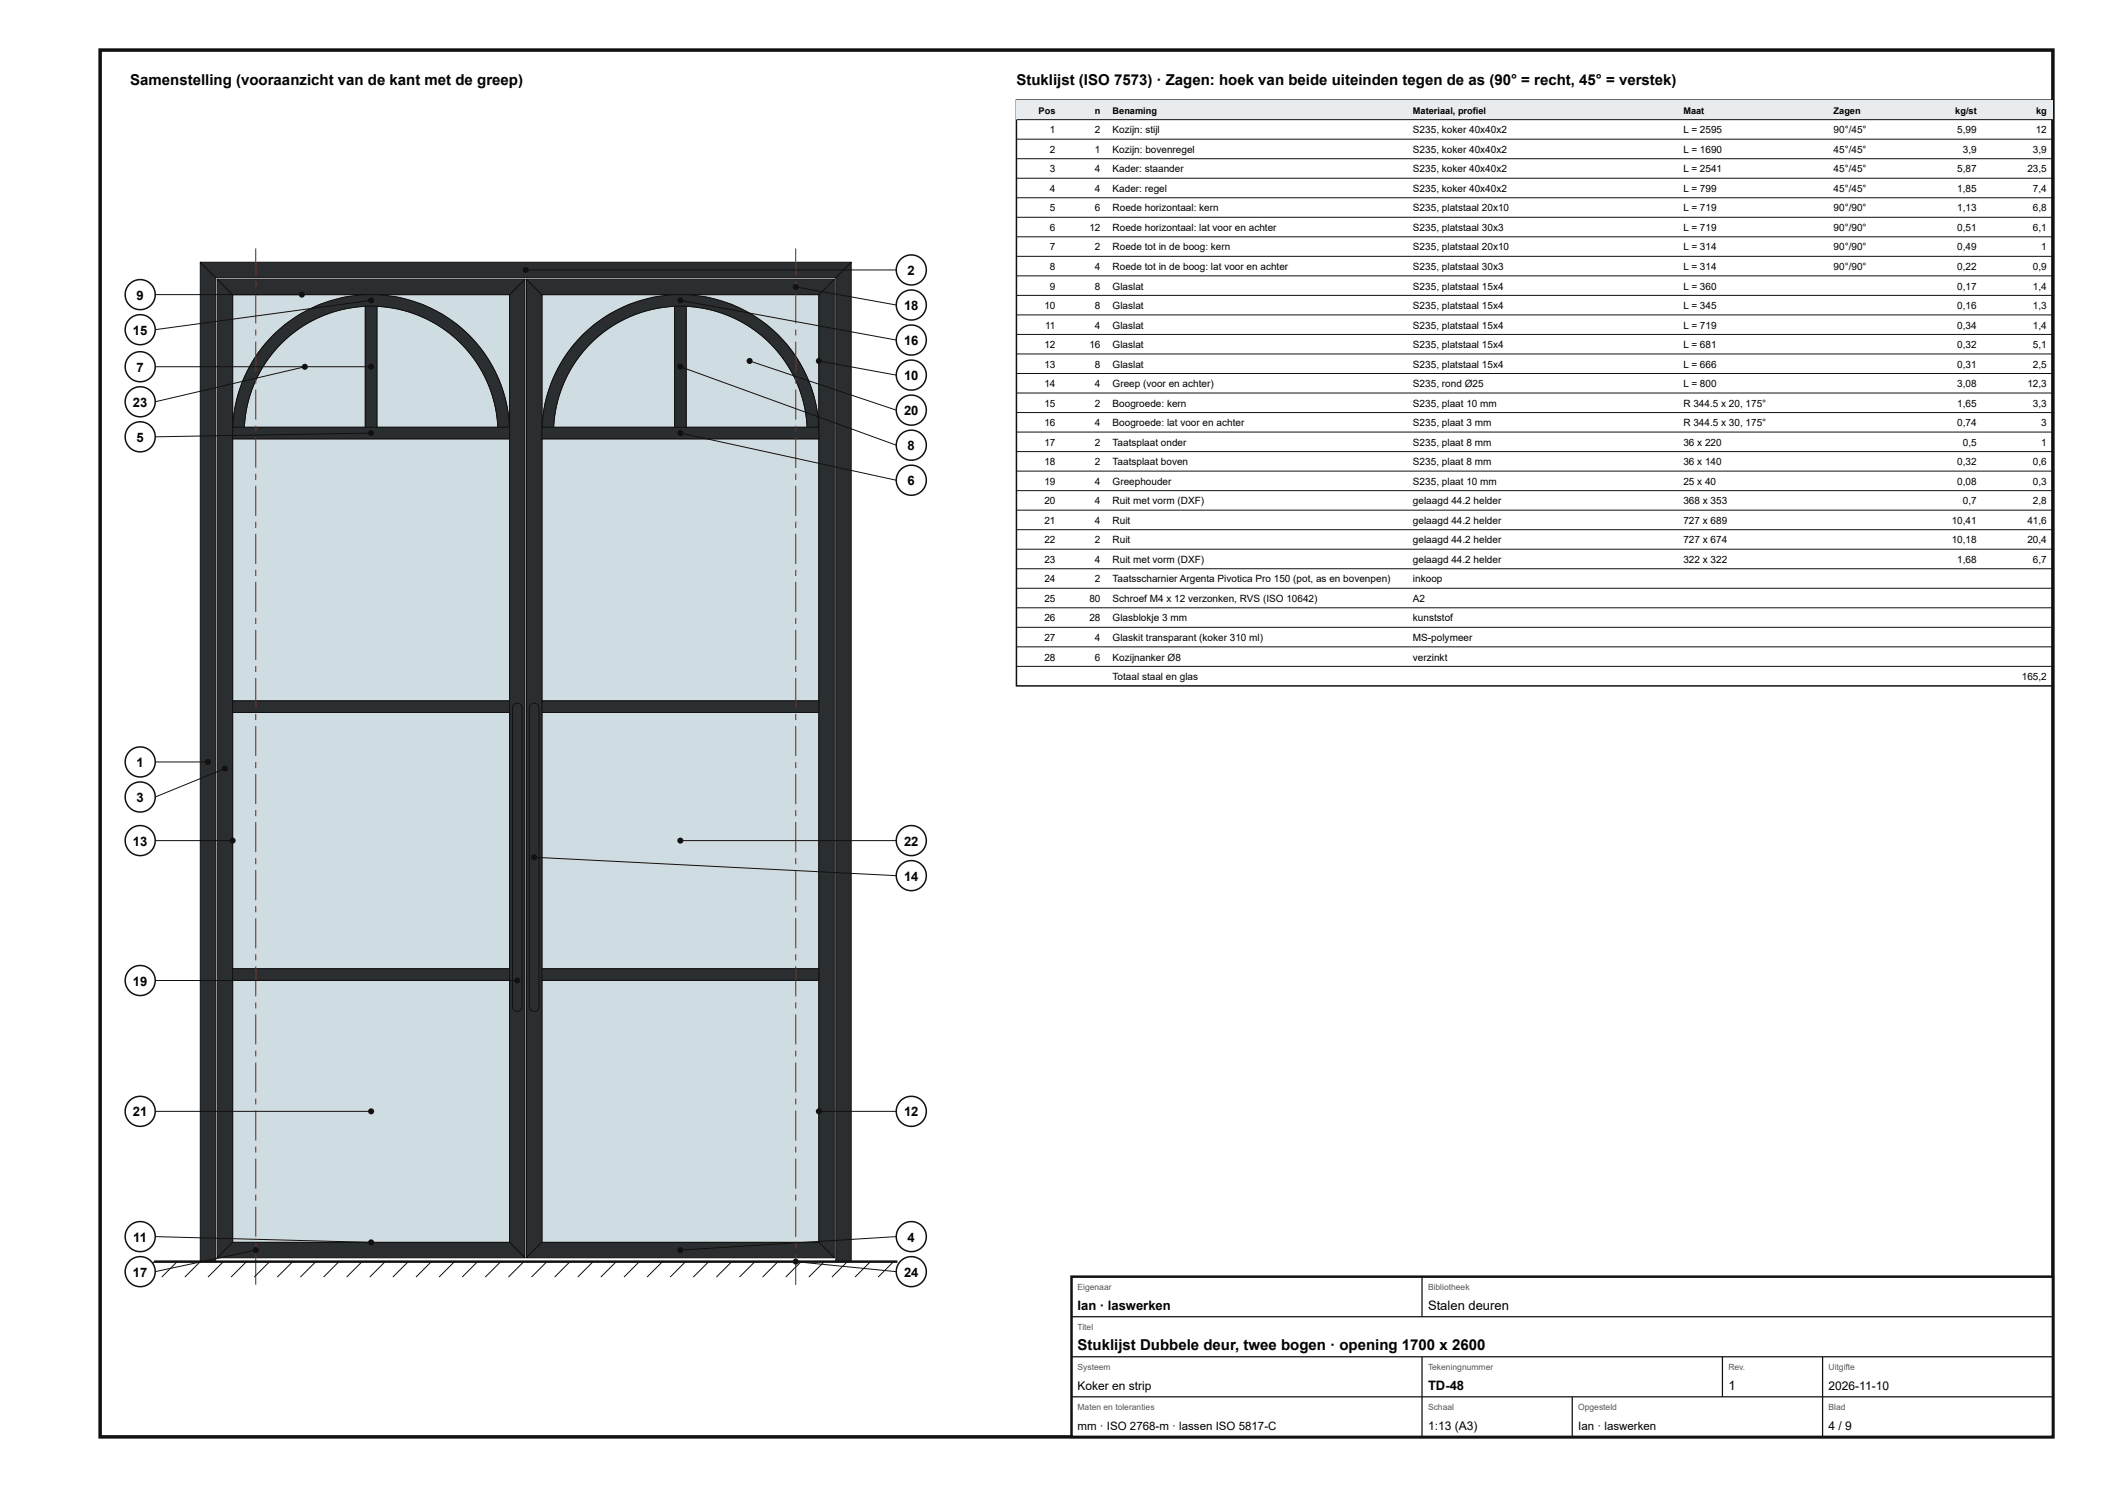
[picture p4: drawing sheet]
<svg xmlns="http://www.w3.org/2000/svg" width="420mm" height="297mm" viewBox="0 0 420 297" stroke-linecap="round" stroke-linejoin="round" font-family="sans-serif">
<path d="M20 10h390v277h-390z" fill="none" stroke="#111" stroke-width=".7" stroke-linecap="butt"/>
<path d="M46.5 58.9h27.6a27.7 27.7 0 0 0-26.4 19.3l-.8 3.4-.4 3.7z" fill="#cfdde3"/>
<path d="M46.5 58.9h27.6a27.7 27.7 0 0 0-26.4 19.3l-.8 3.4-.4 3.7z" fill="none" stroke="#111" stroke-width=".2"/>
<path d="M74.1 58.9h27.7v26.4l-.5-3.7a27.4 27.4 0 0 0-3-8.5 27.6 27.6 0 0 0-24.2-14.2z" fill="#cfdde3"/>
<path d="M74.1 58.9h27.7v26.4l-.5-3.7a27.4 27.4 0 0 0-3-8.5 27.6 27.6 0 0 0-24.2-14.2z" fill="none" stroke="#111" stroke-width=".2"/>
<path d="M46.5 195.8h55.3v52.3h-55.3z" fill="#cfdde3"/>
<path d="M46.5 195.8h55.3v52.3h-55.3z" fill="none" stroke="#111" stroke-width=".2"/>
<path d="M46.5 142.3h55.3v51.2h-55.3z" fill="#cfdde3"/>
<path d="M46.5 142.3h55.3v51.2h-55.3z" fill="none" stroke="#111" stroke-width=".2"/>
<path d="M46.5 87.6h55.3v52.4h-55.3z" fill="#cfdde3"/>
<path d="M46.5 87.6h55.3v52.4h-55.3z" fill="none" stroke="#111" stroke-width=".2"/>
<path d="M56.2 68.6a25.4 25.4 0 0 1 16.8-7.4v24.1h-24.2a25.3 25.3 0 0 1 7.4-16.7z" fill="#cfdde3"/>
<path d="M56.2 68.6a25.4 25.4 0 0 1 16.8-7.4v24.1h-24.2a25.3 25.3 0 0 1 7.4-16.7z" fill="none" stroke="#111" stroke-width=".2"/>
<path d="M75.3 61.2a25.3 25.3 0 0 1 24.1 24.1h-24.1z" fill="#cfdde3"/>
<path d="M75.3 61.2a25.3 25.3 0 0 1 24.1 24.1h-24.1z" fill="none" stroke="#111" stroke-width=".2"/>
<path d="M108.2 58.9h27.7a27.7 27.7 0 0 0-26.4 19.3l-.8 3.3-.5 3.8z" fill="#cfdde3"/>
<path d="M108.2 58.9h27.7a27.7 27.7 0 0 0-26.4 19.3l-.8 3.3-.5 3.8z" fill="none" stroke="#111" stroke-width=".2"/>
<path d="M135.9 58.9h27.6v26.4l-.4-3.7a27.4 27.4 0 0 0-3.1-8.5 27.6 27.6 0 0 0-24.1-14.2z" fill="#cfdde3"/>
<path d="M135.9 58.9h27.6v26.4l-.4-3.7a27.4 27.4 0 0 0-3.1-8.5 27.6 27.6 0 0 0-24.1-14.2z" fill="none" stroke="#111" stroke-width=".2"/>
<path d="M108.2 195.8h55.3v52.3h-55.3z" fill="#cfdde3"/>
<path d="M108.2 195.8h55.3v52.3h-55.3z" fill="none" stroke="#111" stroke-width=".2"/>
<path d="M108.2 142.3h55.3v51.2h-55.3z" fill="#cfdde3"/>
<path d="M108.2 142.3h55.3v51.2h-55.3z" fill="none" stroke="#111" stroke-width=".2"/>
<path d="M108.2 87.6h55.3v52.4h-55.3z" fill="#cfdde3"/>
<path d="M108.2 87.6h55.3v52.4h-55.3z" fill="none" stroke="#111" stroke-width=".2"/>
<path d="M118 68.6a25.4 25.4 0 0 1 16.7-7.4v24.1h-24.1a25.3 25.3 0 0 1 7.4-16.7z" fill="#cfdde3"/>
<path d="M118 68.6a25.4 25.4 0 0 1 16.7-7.4v24.1h-24.1a25.3 25.3 0 0 1 7.4-16.7z" fill="none" stroke="#111" stroke-width=".2"/>
<path d="M137 61.2a25.3 25.3 0 0 1 24.2 24.1h-24.2z" fill="#cfdde3"/>
<path d="M137 61.2a25.3 25.3 0 0 1 24.2 24.1h-24.2z" fill="none" stroke="#111" stroke-width=".2"/>
<path d="M40 52.4l3.1 3.1v196.5h-3.1z" fill="#2b2e31"/>
<path d="M40 52.4l3.1 3.1v196.5h-3.1z" fill="none" stroke="#111" stroke-width=".2"/>
<path d="M166.9 55.5l3.1-3.1v199.6h-3.1z" fill="#2b2e31"/>
<path d="M166.9 55.5l3.1-3.1v199.6h-3.1z" fill="none" stroke="#111" stroke-width=".2"/>
<path d="M40 52.4h130l-3.1 3.1h-123.8z" fill="#2b2e31"/>
<path d="M40 52.4h130l-3.1 3.1h-123.8z" fill="none" stroke="#111" stroke-width=".2"/>
<path d="M43.4 55.8l3.1 3.1v189.2l-3.1 3.1z" fill="#2b2e31"/>
<path d="M43.4 55.8l3.1 3.1v189.2l-3.1 3.1z" fill="none" stroke="#111" stroke-width=".2"/>
<path d="M101.8 58.9l3-3.1v195.4l-3-3.1z" fill="#2b2e31"/>
<path d="M101.8 58.9l3-3.1v195.4l-3-3.1z" fill="none" stroke="#111" stroke-width=".2"/>
<path d="M46.5 248.1h55.3l3 3.1h-61.4z" fill="#2b2e31"/>
<path d="M46.5 248.1h55.3l3 3.1h-61.4z" fill="none" stroke="#111" stroke-width=".2"/>
<path d="M43.4 55.8h61.4l-3 3.1h-55.3z" fill="#2b2e31"/>
<path d="M43.4 55.8h61.4l-3 3.1h-55.3z" fill="none" stroke="#111" stroke-width=".2"/>
<path d="M54.3 67.2a27.7 27.7 0 0 1 29.7-6.5 27.7 27.7 0 0 1 17.7 24.6l-2.3 .1a25.3 25.3 0 0 0-25.3-24.2 25.3 25.3 0 0 0-25.3 24.2l-2.3-.1a27.6 27.6 0 0 1 7.8-18.1z" fill="#2b2e31"/>
<path d="M54.3 67.2a27.7 27.7 0 0 1 29.7-6.5 27.7 27.7 0 0 1 17.7 24.6l-2.3 .1a25.3 25.3 0 0 0-25.3-24.2 25.3 25.3 0 0 0-25.3 24.2l-2.3-.1a27.6 27.6 0 0 1 7.8-18.1z" fill="none" stroke="#111" stroke-width=".2"/>
<path d="M46.5 85.3h55.3v2.3h-55.3z" fill="#2b2e31"/>
<path d="M46.5 85.3h55.3v2.3h-55.3z" fill="none" stroke="#111" stroke-width=".2"/>
<path d="M46.5 193.5h55.3v2.3h-55.3z" fill="#2b2e31"/>
<path d="M46.5 193.5h55.3v2.3h-55.3z" fill="none" stroke="#111" stroke-width=".2"/>
<path d="M46.5 140h55.3v2.3h-55.3z" fill="#2b2e31"/>
<path d="M46.5 140h55.3v2.3h-55.3z" fill="none" stroke="#111" stroke-width=".2"/>
<path d="M73 61.2h2.3v24.1h-2.3z" fill="#2b2e31"/>
<path d="M73 61.2h2.3v24.1h-2.3z" fill="none" stroke="#111" stroke-width=".2"/>
<path d="M105.1 55.8l3.1 3.1v189.2l-3.1 3.1z" fill="#2b2e31"/>
<path d="M105.1 55.8l3.1 3.1v189.2l-3.1 3.1z" fill="none" stroke="#111" stroke-width=".2"/>
<path d="M163.5 58.9l3.1-3.1v195.4l-3.1-3.1z" fill="#2b2e31"/>
<path d="M163.5 58.9l3.1-3.1v195.4l-3.1-3.1z" fill="none" stroke="#111" stroke-width=".2"/>
<path d="M108.2 248.1h55.3l3.1 3.1h-61.5z" fill="#2b2e31"/>
<path d="M108.2 248.1h55.3l3.1 3.1h-61.5z" fill="none" stroke="#111" stroke-width=".2"/>
<path d="M105.1 55.8h61.5l-3.1 3.1h-55.3z" fill="#2b2e31"/>
<path d="M105.1 55.8h61.5l-3.1 3.1h-55.3z" fill="none" stroke="#111" stroke-width=".2"/>
<path d="M116.1 67.2a27.7 27.7 0 0 1 29.6-6.5 27.7 27.7 0 0 1 17.8 24.6l-2.3 .1a25.3 25.3 0 0 0-25.3-24.2 25.3 25.3 0 0 0-25.3 24.2l-2.3-.1a27.6 27.6 0 0 1 7.8-18.1z" fill="#2b2e31"/>
<path d="M116.1 67.2a27.7 27.7 0 0 1 29.6-6.5 27.7 27.7 0 0 1 17.8 24.6l-2.3 .1a25.3 25.3 0 0 0-25.3-24.2 25.3 25.3 0 0 0-25.3 24.2l-2.3-.1a27.6 27.6 0 0 1 7.8-18.1z" fill="none" stroke="#111" stroke-width=".2"/>
<path d="M108.2 85.3h55.3v2.3h-55.3z" fill="#2b2e31"/>
<path d="M108.2 85.3h55.3v2.3h-55.3z" fill="none" stroke="#111" stroke-width=".2"/>
<path d="M108.2 193.5h55.3v2.3h-55.3z" fill="#2b2e31"/>
<path d="M108.2 193.5h55.3v2.3h-55.3z" fill="none" stroke="#111" stroke-width=".2"/>
<path d="M108.2 140h55.3v2.3h-55.3z" fill="#2b2e31"/>
<path d="M108.2 140h55.3v2.3h-55.3z" fill="none" stroke="#111" stroke-width=".2"/>
<path d="M134.7 61.2h2.3v24.1h-2.3z" fill="#2b2e31"/>
<path d="M134.7 61.2h2.3v24.1h-2.3z" fill="none" stroke="#111" stroke-width=".2"/>
<path d="M51 250.6h.2v6h-.2zM51 248.2h.2v1.2h-.2zM51 241h.2v6h-.2zM51 238.6h.2v1.2h-.2zM51 231.4h.2v6h-.2zM51 229h.2v1.2h-.2zM51 221.8h.2v6h-.2zM51 219.4h.2v1.2h-.2zM51 212.2h.2v6h-.2zM51 209.8h.2v1.2h-.2zM51 202.6h.2v6h-.2zM51 200.2h.2v1.2h-.2zM51 193h.2v6h-.2zM51 190.6h.2v1.2h-.2zM51 183.4h.2v6h-.2zM51 181h.2v1.2h-.2zM51 173.8h.2v6h-.2zM51 171.4h.2v1.2h-.2zM51 164.2h.2v6h-.2zM51 161.8h.2v1.2h-.2zM51 154.6h.2v6h-.2zM51 152.2h.2v1.2h-.2zM51 145h.2v6h-.2zM51 142.6h.2v1.2h-.2zM51 135.4h.2v6h-.2zM51 133h.2v1.2h-.2zM51 125.8h.2v6h-.2zM51 123.4h.2v1.2h-.2zM51 116.2h.2v6h-.2zM51 113.8h.2v1.2h-.2zM51 106.6h.2v6h-.2zM51 104.2h.2v1.2h-.2zM51 97h.2v6h-.2zM51 94.6h.2v1.2h-.2zM51 87.4h.2v6h-.2zM51 85h.2v1.2h-.2zM51 77.8h.2v6h-.2zM51 75.4h.2v1.2h-.2zM51 68.2h.2v6h-.2zM51 65.8h.2v1.2h-.2zM51 58.6h.2v6h-.2zM51 56.2h.2v1.2h-.2zM51 49.6h.2v5.4h-.2z" fill="#b00"/>
<path d="M102.6 140.7a.97 .97 0 0 1 1.1-.2 .97 .97 0 0 1 .6 .9v59.7a.96 .96 0 0 1-1 .9 .96 .96 0 0 1-1-.9v-59.7z" fill="#2b2e31"/>
<path d="M102.6 140.7a.97 .97 0 0 1 1.1-.2 .97 .97 0 0 1 .6 .9v59.7a.96 .96 0 0 1-1 .9 .96 .96 0 0 1-1-.9v-59.7z" fill="none" stroke="#111" stroke-width=".2"/>
<path d="M158.8 250.6h.2v6h-.2zM158.8 248.2h.2v1.2h-.2zM158.8 241h.2v6h-.2zM158.8 238.6h.2v1.2h-.2zM158.8 231.4h.2v6h-.2zM158.8 229h.2v1.2h-.2zM158.8 221.8h.2v6h-.2zM158.8 219.4h.2v1.2h-.2zM158.8 212.2h.2v6h-.2zM158.8 209.8h.2v1.2h-.2zM158.8 202.6h.2v6h-.2zM158.8 200.2h.2v1.2h-.2zM158.8 193h.2v6h-.2zM158.8 190.6h.2v1.2h-.2zM158.8 183.4h.2v6h-.2zM158.8 181h.2v1.2h-.2zM158.8 173.8h.2v6h-.2zM158.8 171.4h.2v1.2h-.2zM158.8 164.2h.2v6h-.2zM158.8 161.8h.2v1.2h-.2zM158.8 154.6h.2v6h-.2zM158.8 152.2h.2v1.2h-.2zM158.8 145h.2v6h-.2zM158.8 142.6h.2v1.2h-.2zM158.8 135.4h.2v6h-.2zM158.8 133h.2v1.2h-.2zM158.8 125.8h.2v6h-.2zM158.8 123.4h.2v1.2h-.2zM158.8 116.2h.2v6h-.2zM158.8 113.8h.2v1.2h-.2zM158.8 106.6h.2v6h-.2zM158.8 104.2h.2v1.2h-.2zM158.8 97h.2v6h-.2zM158.8 94.6h.2v1.2h-.2zM158.8 87.4h.2v6h-.2zM158.8 85h.2v1.2h-.2zM158.8 77.8h.2v6h-.2zM158.8 75.4h.2v1.2h-.2zM158.8 68.2h.2v6h-.2zM158.8 65.8h.2v1.2h-.2zM158.8 58.6h.2v6h-.2zM158.8 56.2h.2v1.2h-.2zM158.8 49.6h.2v5.4h-.2z" fill="#b00"/>
<path d="M106 140.7a.97 .97 0 0 1 1-.2 .97 .97 0 0 1 .6 .9v59.7a.96 .96 0 0 1-.9 .9 .96 .96 0 0 1-1-.9v-59.7z" fill="#2b2e31"/>
<g fill="none" stroke="#111" stroke-width=".2">
<path d="M106 140.7a.97 .97 0 0 1 1-.2 .97 .97 0 0 1 .6 .9v59.7a.96 .96 0 0 1-.9 .9 .96 .96 0 0 1-1-.9v-59.7zM30.8 252l-3.1 3.1M35.4 252l-3.1 3.1M40 252l-3.1 3.1M44.6 252l-3.1 3.1M49.2 252l-3.1 3.1M53.8 252l-3 3.1M58.5 252l-3.1 3.1M63.1 252l-3.1 3.1M67.7 252l-3.1 3.1M72.3 252l-3.1 3.1M76.9 252l-3.1 3.1"/>
<path d="M81.5 252l-3 3.1M86.1 252l-3 3.1M90.8 252l-3.1 3.1M95.4 252l-3.1 3.1M100 252l-3.1 3.1M104.6 252l-3.1 3.1M109.2 252l-3.1 3.1M113.8 252l-3 3.1M118.5 252l-3.1 3.1M123.1 252l-3.1 3.1M127.7 252l-3.1 3.1M132.3 252l-3.1 3.1"/>
<path d="M136.9 252l-3.1 3.1M141.5 252l-3 3.1M146.1 252l-3 3.1M150.8 252l-3.1 3.1M155.4 252l-3.1 3.1M160 252l-3.1 3.1M164.6 252l-3.1 3.1M169.2 252l-3.1 3.1M173.8 252l-3 3.1M178.5 252l-3.1 3.1"/>
</g>
<path d="M30.8 252h148.4" fill="none" stroke="#111" stroke-width=".5"/>
<circle cx="60.3" cy="58.9" r=".6" fill="#111"/>
<path d="M31 58.8h29.3" fill="none" stroke="#111" stroke-width=".2"/>
<circle cx="28" cy="58.9" r="3" fill="#fff"/>
<circle cx="28" cy="58.9" r="3" fill="none" stroke="#111" stroke-width=".3"/>
<circle cx="74.1" cy="60" r=".6" fill="#111"/>
<path d="M74.1 60l-43.1 5.8" fill="none" stroke="#111" stroke-width=".2"/>
<circle cx="28" cy="65.9" r="3" fill="#fff"/>
<circle cx="28" cy="65.9" r="3" fill="none" stroke="#111" stroke-width=".3"/>
<circle cx="74.1" cy="73.2" r=".6" fill="#111"/>
<path d="M31 73.2h43.1" fill="none" stroke="#111" stroke-width=".2"/>
<circle cx="28" cy="73.2" r="3" fill="#fff"/>
<circle cx="28" cy="73.2" r="3" fill="none" stroke="#111" stroke-width=".3"/>
<circle cx="60.9" cy="73.3" r=".6" fill="#111"/>
<path d="M60.9 73.3l-29.9 6.9" fill="none" stroke="#111" stroke-width=".2"/>
<circle cx="28" cy="80.2" r="3" fill="#fff"/>
<circle cx="28" cy="80.2" r="3" fill="none" stroke="#111" stroke-width=".3"/>
<circle cx="74.1" cy="86.5" r=".6" fill="#111"/>
<path d="M74.1 86.5l-43.1 .7" fill="none" stroke="#111" stroke-width=".2"/>
<circle cx="28" cy="87.2" r="3" fill="#fff"/>
<circle cx="28" cy="87.2" r="3" fill="none" stroke="#111" stroke-width=".3"/>
<circle cx="41.5" cy="152.2" r=".6" fill="#111"/>
<path d="M31 152.2h10.5" fill="none" stroke="#111" stroke-width=".2"/>
<circle cx="28" cy="152.2" r="3" fill="#fff"/>
<circle cx="28" cy="152.2" r="3" fill="none" stroke="#111" stroke-width=".3"/>
<circle cx="44.9" cy="153.5" r=".6" fill="#111"/>
<path d="M44.9 153.5l-13.9 5.7" fill="none" stroke="#111" stroke-width=".2"/>
<circle cx="28" cy="159.2" r="3" fill="#fff"/>
<circle cx="28" cy="159.2" r="3" fill="none" stroke="#111" stroke-width=".3"/>
<circle cx="46.5" cy="167.9" r=".6" fill="#111"/>
<path d="M31 167.9h15.5" fill="none" stroke="#111" stroke-width=".2"/>
<circle cx="28" cy="167.9" r="3" fill="#fff"/>
<circle cx="28" cy="167.9" r="3" fill="none" stroke="#111" stroke-width=".3"/>
<circle cx="103.3" cy="195.8" r=".6" fill="#111"/>
<path d="M31 195.8h72.3" fill="none" stroke="#111" stroke-width=".2"/>
<circle cx="28" cy="195.8" r="3" fill="#fff"/>
<circle cx="28" cy="195.8" r="3" fill="none" stroke="#111" stroke-width=".3"/>
<circle cx="74.1" cy="222" r=".6" fill="#111"/>
<path d="M31 222h43.1" fill="none" stroke="#111" stroke-width=".2"/>
<circle cx="28" cy="222" r="3" fill="#fff"/>
<circle cx="28" cy="222" r="3" fill="none" stroke="#111" stroke-width=".3"/>
<circle cx="74.1" cy="248.1" r=".6" fill="#111"/>
<path d="M31 247l43.1 1.2" fill="none" stroke="#111" stroke-width=".2"/>
<circle cx="28" cy="247" r="3" fill="#fff"/>
<circle cx="28" cy="247" r="3" fill="none" stroke="#111" stroke-width=".3"/>
<circle cx="51.1" cy="249.7" r=".6" fill="#111"/>
<path d="M51.1 249.7l-20.1 4.3" fill="none" stroke="#111" stroke-width=".2"/>
<circle cx="28" cy="254" r="3" fill="#fff"/>
<circle cx="28" cy="254" r="3" fill="none" stroke="#111" stroke-width=".3"/>
<circle cx="105" cy="53.9" r=".6" fill="#111"/>
<path d="M105 53.9h74" fill="none" stroke="#111" stroke-width=".2"/>
<circle cx="182" cy="53.9" r="3" fill="#fff"/>
<circle cx="182" cy="53.9" r="3" fill="none" stroke="#111" stroke-width=".3"/>
<circle cx="158.9" cy="57.3" r=".6" fill="#111"/>
<path d="M158.9 57.3l20.1 3.6" fill="none" stroke="#111" stroke-width=".2"/>
<circle cx="182" cy="60.9" r="3" fill="#fff"/>
<circle cx="182" cy="60.9" r="3" fill="none" stroke="#111" stroke-width=".3"/>
<circle cx="135.9" cy="60" r=".6" fill="#111"/>
<path d="M135.9 60l43.1 7.9" fill="none" stroke="#111" stroke-width=".2"/>
<circle cx="182" cy="67.9" r="3" fill="#fff"/>
<circle cx="182" cy="67.9" r="3" fill="none" stroke="#111" stroke-width=".3"/>
<circle cx="163.5" cy="72.1" r=".6" fill="#111"/>
<path d="M163.5 72.1l15.5 2.8" fill="none" stroke="#111" stroke-width=".2"/>
<circle cx="182" cy="74.9" r="3" fill="#fff"/>
<circle cx="182" cy="74.9" r="3" fill="none" stroke="#111" stroke-width=".3"/>
<circle cx="149.7" cy="72.1" r=".6" fill="#111"/>
<path d="M149.7 72.1l29.3 9.8" fill="none" stroke="#111" stroke-width=".2"/>
<circle cx="182" cy="81.9" r="3" fill="#fff"/>
<circle cx="182" cy="81.9" r="3" fill="none" stroke="#111" stroke-width=".3"/>
<circle cx="135.9" cy="73.2" r=".6" fill="#111"/>
<path d="M135.9 73.2l43.1 15.7" fill="none" stroke="#111" stroke-width=".2"/>
<circle cx="182" cy="88.9" r="3" fill="#fff"/>
<circle cx="182" cy="88.9" r="3" fill="none" stroke="#111" stroke-width=".3"/>
<circle cx="135.9" cy="86.5" r=".6" fill="#111"/>
<path d="M135.9 86.5l43.1 9.4" fill="none" stroke="#111" stroke-width=".2"/>
<circle cx="182" cy="95.9" r="3" fill="#fff"/>
<circle cx="182" cy="95.9" r="3" fill="none" stroke="#111" stroke-width=".3"/>
<circle cx="135.9" cy="167.9" r=".6" fill="#111"/>
<path d="M135.9 167.9h43.1" fill="none" stroke="#111" stroke-width=".2"/>
<circle cx="182" cy="167.9" r="3" fill="#fff"/>
<circle cx="182" cy="167.9" r="3" fill="none" stroke="#111" stroke-width=".3"/>
<circle cx="106.7" cy="171.2" r=".6" fill="#111"/>
<path d="M106.7 171.2l72.3 3.7" fill="none" stroke="#111" stroke-width=".2"/>
<circle cx="182" cy="174.9" r="3" fill="#fff"/>
<circle cx="182" cy="174.9" r="3" fill="none" stroke="#111" stroke-width=".3"/>
<circle cx="163.5" cy="222" r=".6" fill="#111"/>
<path d="M163.5 222h15.5" fill="none" stroke="#111" stroke-width=".2"/>
<circle cx="182" cy="222" r="3" fill="#fff"/>
<circle cx="182" cy="222" r="3" fill="none" stroke="#111" stroke-width=".3"/>
<circle cx="135.9" cy="249.7" r=".6" fill="#111"/>
<path d="M179 247l-43.1 2.7" fill="none" stroke="#111" stroke-width=".2"/>
<circle cx="182" cy="247" r="3" fill="#fff"/>
<circle cx="182" cy="247" r="3" fill="none" stroke="#111" stroke-width=".3"/>
<circle cx="158.9" cy="252" r=".6" fill="#111"/>
<path d="M158.9 252l20.1 2" fill="none" stroke="#111" stroke-width=".2"/>
<circle cx="182" cy="254" r="3" fill="#fff"/>
<g fill="none" stroke="#111" stroke-width=".3">
<path d="M203 20h207v117h-207z"/>
<circle cx="182" cy="254" r="3"/>
</g>
<path d="M203 20h207v3.9h-207z" fill="#e9ecee"/>
<g fill="none" stroke="#111" stroke-width=".2">
<path d="M203 23.9h207M203 27.8h207M203 31.7h207M203 35.6h207M203 39.5h207M203 43.4h207M203 47.3h207M203 51.2h207M203 55.1h207M203 59h207M203 62.9h207M203 66.8h207"/>
<path d="M203 70.7h207M203 74.6h207M203 78.5h207M203 82.4h207M203 86.3h207M203 90.2h207M203 94.1h207M203 98h207M203 101.9h207M203 105.8h207M203 109.7h207M203 113.6h207"/>
<path d="M203 117.5h207M203 121.4h207M203 125.3h207M203 129.2h207M203 133.1h207"/>
</g>
<path d="M214 255h196v32h-196z" fill="#fff"/>
<path d="M214 255h196v32h-196z" fill="none" stroke="#111" stroke-width=".5"/>
<path d="M284 255v8M214 263h196M214 271h196M214 279h196M284 271v16M314 279v8M344 271v8M364 271v16" fill="none" stroke="#111" stroke-width=".25"/>
<g font-size="3">
<text x="26" y="17">Samenstelling (vooraanzicht van de kant met de greep)</text>
<text x="203" y="17">Stuklijst (ISO 7573) · Zagen: hoek van beide uiteinden tegen de as (90° = recht, 45° = verstek)</text>
<text x="215.2" y="269.6">Stuklijst Dubbele deur, twee bogen · opening 1700 x 2600</text>
</g>
<g font-size="2.6">
<text x="27.3" y="59.8">9</text>
<text x="181.3" y="54.9">2</text>
<text x="180.5" y="61.9">18</text>
<text x="26.5" y="66.8">15</text>
<text x="180.5" y="68.9">16</text>
<text x="27.3" y="74.2">7</text>
<text x="180.5" y="75.9">10</text>
<text x="26.5" y="81.2">23</text>
<text x="180.5" y="82.9">20</text>
<text x="27.3" y="88.2">5</text>
<text x="181.3" y="89.9">8</text>
<text x="181.3" y="96.9">6</text>
<text x="27.3" y="153.2">1</text>
<text x="27.3" y="160.2">3</text>
<text x="26.5" y="168.9">13</text>
<text x="180.5" y="168.9">22</text>
<text x="180.5" y="175.9">14</text>
<text x="26.5" y="196.8">19</text>
<text x="26.5" y="223">21</text>
<text x="180.5" y="223">12</text>
<text x="26.6" y="248">11</text>
<text x="181.3" y="248">4</text>
<text x="26.5" y="255">17</text>
<text x="180.5" y="255">24</text>
<text x="215.2" y="261.6">Ian · laswerken</text>
<text x="285.2" y="261.6">Stalen deuren</text>
<text x="285.2" y="277.6">TD-48</text>
<text x="345.2" y="277.6">1</text>
</g>
<g font-size="2.4">
<text x="215.2" y="277.6">Koker en strip</text>
<text x="365.2" y="277.6">2026-11-10</text>
<text x="285.2" y="285.6">1:13 (A3)</text>
<text x="365.2" y="285.6">4 / 9</text>
</g>
<g font-size="2.3">
<text x="215.2" y="285.6">mm · ISO 2768-m · lassen ISO 5817-C</text>
<text x="315.2" y="285.6">Ian · laswerken</text>
</g>
<g font-size="2">
<text x="209.7" y="26.6">1</text>
<text x="218.7" y="26.6">2</text>
<text x="222.2" y="26.6">Kozijn: stijl</text>
<text x="282.2" y="26.6">S235, koker 40x40x2</text>
<text x="336.2" y="26.6">L = 2595</text>
<text x="366.2" y="26.6">90°/45°</text>
<text x="390.9" y="26.6">5,99</text>
<text x="406.6" y="26.6">12</text>
<text x="209.7" y="30.5">2</text>
<text x="209.7" y="34.4">3</text>
<text x="218.7" y="30.5">1</text>
<text x="218.7" y="34.4">4</text>
<text x="222.2" y="30.5">Kozijn: bovenregel</text>
<text x="222.2" y="34.4">Kader: staander</text>
<text x="282.2" y="30.5">S235, koker 40x40x2</text>
<text x="282.2" y="34.4">S235, koker 40x40x2</text>
<text x="336.2" y="30.5">L = 1690</text>
<text x="336.2" y="34.4">L = 2541</text>
<text x="366.2" y="30.5">45°/45°</text>
<text x="366.2" y="34.4">45°/45°</text>
<text x="390.9" y="34.4">5,87</text>
<text x="392" y="30.5">3,9</text>
<text x="404.9" y="34.4">23,5</text>
<text x="406" y="30.5">3,9</text>
<text x="209.7" y="38.3">4</text>
<text x="218.7" y="38.3">4</text>
<text x="222.2" y="38.3">Kader: regel</text>
<text x="282.2" y="38.3">S235, koker 40x40x2</text>
<text x="336.2" y="38.3">L = 799</text>
<text x="366.2" y="38.3">45°/45°</text>
<text x="390.9" y="38.3">1,85</text>
<text x="406" y="38.3">7,4</text>
<text x="209.7" y="42.2">5</text>
<text x="209.7" y="46.1">6</text>
<text x="217.6" y="46.1">12</text>
<text x="218.7" y="42.2">6</text>
<text x="222.2" y="42.2">Roede horizontaal: kern</text>
<text x="222.2" y="46.1">Roede horizontaal: lat voor en achter</text>
<text x="282.2" y="42.2">S235, platstaal 20x10</text>
<text x="282.2" y="46.1">S235, platstaal 30x3</text>
<text x="336.2" y="42.2">L = 719</text>
<text x="336.2" y="46.1">L = 719</text>
<text x="366.2" y="42.2">90°/90°</text>
<text x="366.2" y="46.1">90°/90°</text>
<text x="390.9" y="42.2">1,13</text>
<text x="390.9" y="46.1">0,51</text>
<text x="406" y="42.2">6,8</text>
<text x="406" y="46.1">6,1</text>
<text x="209.7" y="50">7</text>
<text x="209.7" y="53.9">8</text>
<text x="218.7" y="50">2</text>
<text x="218.7" y="53.9">4</text>
<text x="222.2" y="50">Roede tot in de boog: kern</text>
<text x="222.2" y="53.9">Roede tot in de boog: lat voor en achter</text>
<text x="282.2" y="50">S235, platstaal 20x10</text>
<text x="282.2" y="53.9">S235, platstaal 30x3</text>
<text x="336.2" y="50">L = 314</text>
<text x="336.2" y="53.9">L = 314</text>
<text x="366.2" y="50">90°/90°</text>
<text x="366.2" y="53.9">90°/90°</text>
<text x="390.9" y="50">0,49</text>
<text x="390.9" y="53.9">0,22</text>
<text x="406" y="53.9">0,9</text>
<text x="407.7" y="50">1</text>
<text x="209.7" y="57.8">9</text>
<text x="218.7" y="57.8">8</text>
<text x="222.2" y="57.8">Glaslat</text>
<text x="282.2" y="57.8">S235, platstaal 15x4</text>
<text x="336.2" y="57.8">L = 360</text>
<text x="390.9" y="57.8">0,17</text>
<text x="406" y="57.8">1,4</text>
<text x="208.6" y="61.7">10</text>
<text x="208.7" y="65.6">11</text>
<text x="218.7" y="61.7">8</text>
<text x="218.7" y="65.6">4</text>
<text x="222.2" y="61.7">Glaslat</text>
<text x="222.2" y="65.6">Glaslat</text>
<text x="282.2" y="61.7">S235, platstaal 15x4</text>
<text x="282.2" y="65.6">S235, platstaal 15x4</text>
<text x="336.2" y="61.7">L = 345</text>
<text x="336.2" y="65.6">L = 719</text>
<text x="390.9" y="61.7">0,16</text>
<text x="390.9" y="65.6">0,34</text>
<text x="406" y="61.7">1,3</text>
<text x="406" y="65.6">1,4</text>
<text x="208.6" y="69.5">12</text>
<text x="217.6" y="69.5">16</text>
<text x="222.2" y="69.5">Glaslat</text>
<text x="282.2" y="69.5">S235, platstaal 15x4</text>
<text x="336.2" y="69.5">L = 681</text>
<text x="390.9" y="69.5">0,32</text>
<text x="406" y="69.5">5,1</text>
<text x="208.6" y="73.4">13</text>
<text x="208.6" y="77.3">14</text>
<text x="218.7" y="73.4">8</text>
<text x="218.7" y="77.3">4</text>
<text x="222.2" y="73.4">Glaslat</text>
<text x="222.2" y="77.3">Greep (voor en achter)</text>
<text x="282.2" y="73.4">S235, platstaal 15x4</text>
<text x="282.2" y="77.3">S235, rond Ø25</text>
<text x="336.2" y="73.4">L = 666</text>
<text x="336.2" y="77.3">L = 800</text>
<text x="390.9" y="73.4">0,31</text>
<text x="390.9" y="77.3">3,08</text>
<text x="404.9" y="77.3">12,3</text>
<text x="406" y="73.4">2,5</text>
<text x="208.6" y="81.2">15</text>
<text x="218.7" y="81.2">2</text>
<text x="222.2" y="81.2">Boogroede: kern</text>
<text x="282.2" y="81.2">S235, plaat 10 mm</text>
<text x="336.2" y="81.2">R 344.5 x 20, 175°</text>
<text x="390.9" y="81.2">1,65</text>
<text x="406" y="81.2">3,3</text>
<text x="208.6" y="85.1">16</text>
<text x="208.6" y="89">17</text>
<text x="218.7" y="85.1">4</text>
<text x="218.7" y="89">2</text>
<text x="222.2" y="85.1">Boogroede: lat voor en achter</text>
<text x="222.2" y="89">Taatsplaat onder</text>
<text x="282.2" y="85.1">S235, plaat 3 mm</text>
<text x="282.2" y="89">S235, plaat 8 mm</text>
<text x="336.2" y="85.1">R 344.5 x 30, 175°</text>
<text x="336.2" y="89">36 x 220</text>
<text x="390.9" y="85.1">0,74</text>
<text x="392" y="89">0,5</text>
<text x="407.7" y="85.1">3</text>
<text x="407.7" y="89">1</text>
<text x="208.6" y="92.9">18</text>
<text x="218.7" y="92.9">2</text>
<text x="222.2" y="92.9">Taatsplaat boven</text>
<text x="282.2" y="92.9">S235, plaat 8 mm</text>
<text x="336.2" y="92.9">36 x 140</text>
<text x="390.9" y="92.9">0,32</text>
<text x="406" y="92.9">0,6</text>
<text x="208.6" y="96.8">19</text>
<text x="208.6" y="100.7">20</text>
<text x="218.7" y="96.8">4</text>
<text x="218.7" y="100.7">4</text>
<text x="222.2" y="96.8">Greephouder</text>
<text x="222.2" y="100.7">Ruit met vorm (DXF)</text>
<text x="282.2" y="96.8">S235, plaat 10 mm</text>
<text x="282.2" y="100.7">gelaagd 44.2 helder</text>
<text x="336.2" y="96.8">25 x 40</text>
<text x="336.2" y="100.7">368 x 353</text>
<text x="390.9" y="96.8">0,08</text>
<text x="392" y="100.7">0,7</text>
<text x="406" y="96.8">0,3</text>
<text x="406" y="100.7">2,8</text>
<text x="208.6" y="104.6">21</text>
<text x="218.7" y="104.6">4</text>
<text x="222.2" y="104.6">Ruit</text>
<text x="282.2" y="104.6">gelaagd 44.2 helder</text>
<text x="336.2" y="104.6">727 x 689</text>
<text x="389.8" y="104.6">10,41</text>
<text x="404.9" y="104.6">41,6</text>
<text x="208.6" y="108.5">22</text>
<text x="208.6" y="112.4">23</text>
<text x="218.7" y="108.5">2</text>
<text x="218.7" y="112.4">4</text>
<text x="222.2" y="108.5">Ruit</text>
<text x="222.2" y="112.4">Ruit met vorm (DXF)</text>
<text x="282.2" y="108.5">gelaagd 44.2 helder</text>
<text x="282.2" y="112.4">gelaagd 44.2 helder</text>
<text x="336.2" y="108.5">727 x 674</text>
<text x="336.2" y="112.4">322 x 322</text>
<text x="389.8" y="108.5">10,18</text>
<text x="390.9" y="112.4">1,68</text>
<text x="404.9" y="108.5">20,4</text>
<text x="406" y="112.4">6,7</text>
<text x="208.6" y="116.3">24</text>
<text x="218.7" y="116.3">2</text>
<text x="222.2" y="116.3">Taatsscharnier Argenta Pivotica Pro 150 (pot, as en bovenpen)</text>
<text x="282.2" y="116.3">inkoop</text>
<text x="208.6" y="120.2">25</text>
<text x="208.6" y="124.1">26</text>
<text x="217.6" y="120.2">80</text>
<text x="217.6" y="124.1">28</text>
<text x="222.2" y="120.2">Schroef M4 x 12 verzonken, RVS (ISO 10642)</text>
<text x="222.2" y="124.1">Glasblokje 3 mm</text>
<text x="282.2" y="120.2">A2</text>
<text x="282.2" y="124.1">kunststof</text>
<text x="208.6" y="128">27</text>
<text x="208.6" y="131.9">28</text>
<text x="218.7" y="128">4</text>
<text x="218.7" y="131.9">6</text>
<text x="222.2" y="128">Glaskit transparant (koker 310 ml)</text>
<text x="222.2" y="131.9">Kozijnanker Ø8</text>
<text x="282.2" y="128">MS-polymeer</text>
<text x="282.2" y="131.9">verzinkt</text>
<text x="222.2" y="135.8">Totaal staal en glas</text>
<text x="403.8" y="135.8">165,2</text>
</g>
<g font-size="1.8">
<text x="207.4" y="22.7">Pos</text>
<text x="218.7" y="22.7">n</text>
<text x="222.2" y="22.7">Benaming</text>
<text x="282.2" y="22.7">Materiaal, profiel</text>
<text x="336.2" y="22.7">Maat</text>
<text x="366.2" y="22.7">Zagen</text>
<text x="390.5" y="22.7">kg/st</text>
<text x="406.6" y="22.7">kg</text>
</g>
<g font-size="1.7" fill="#555">
<text x="215.2" y="257.6">Eigenaar</text>
<text x="285.2" y="257.6">Bibliotheek</text>
<text x="215.2" y="265.6">Titel</text>
<text x="215.2" y="273.6">Systeem</text>
<text x="285.2" y="273.6">Tekeningnummer</text>
<text x="345.2" y="273.6">Rev.</text>
<text x="365.2" y="273.6">Uitgifte</text>
<text x="215.2" y="281.6">Maten en toleranties</text>
<text x="285.2" y="281.6">Schaal</text>
<text x="315.2" y="281.6">Opgesteld</text>
<text x="365.2" y="281.6">Blad</text>
</g>
</svg>
